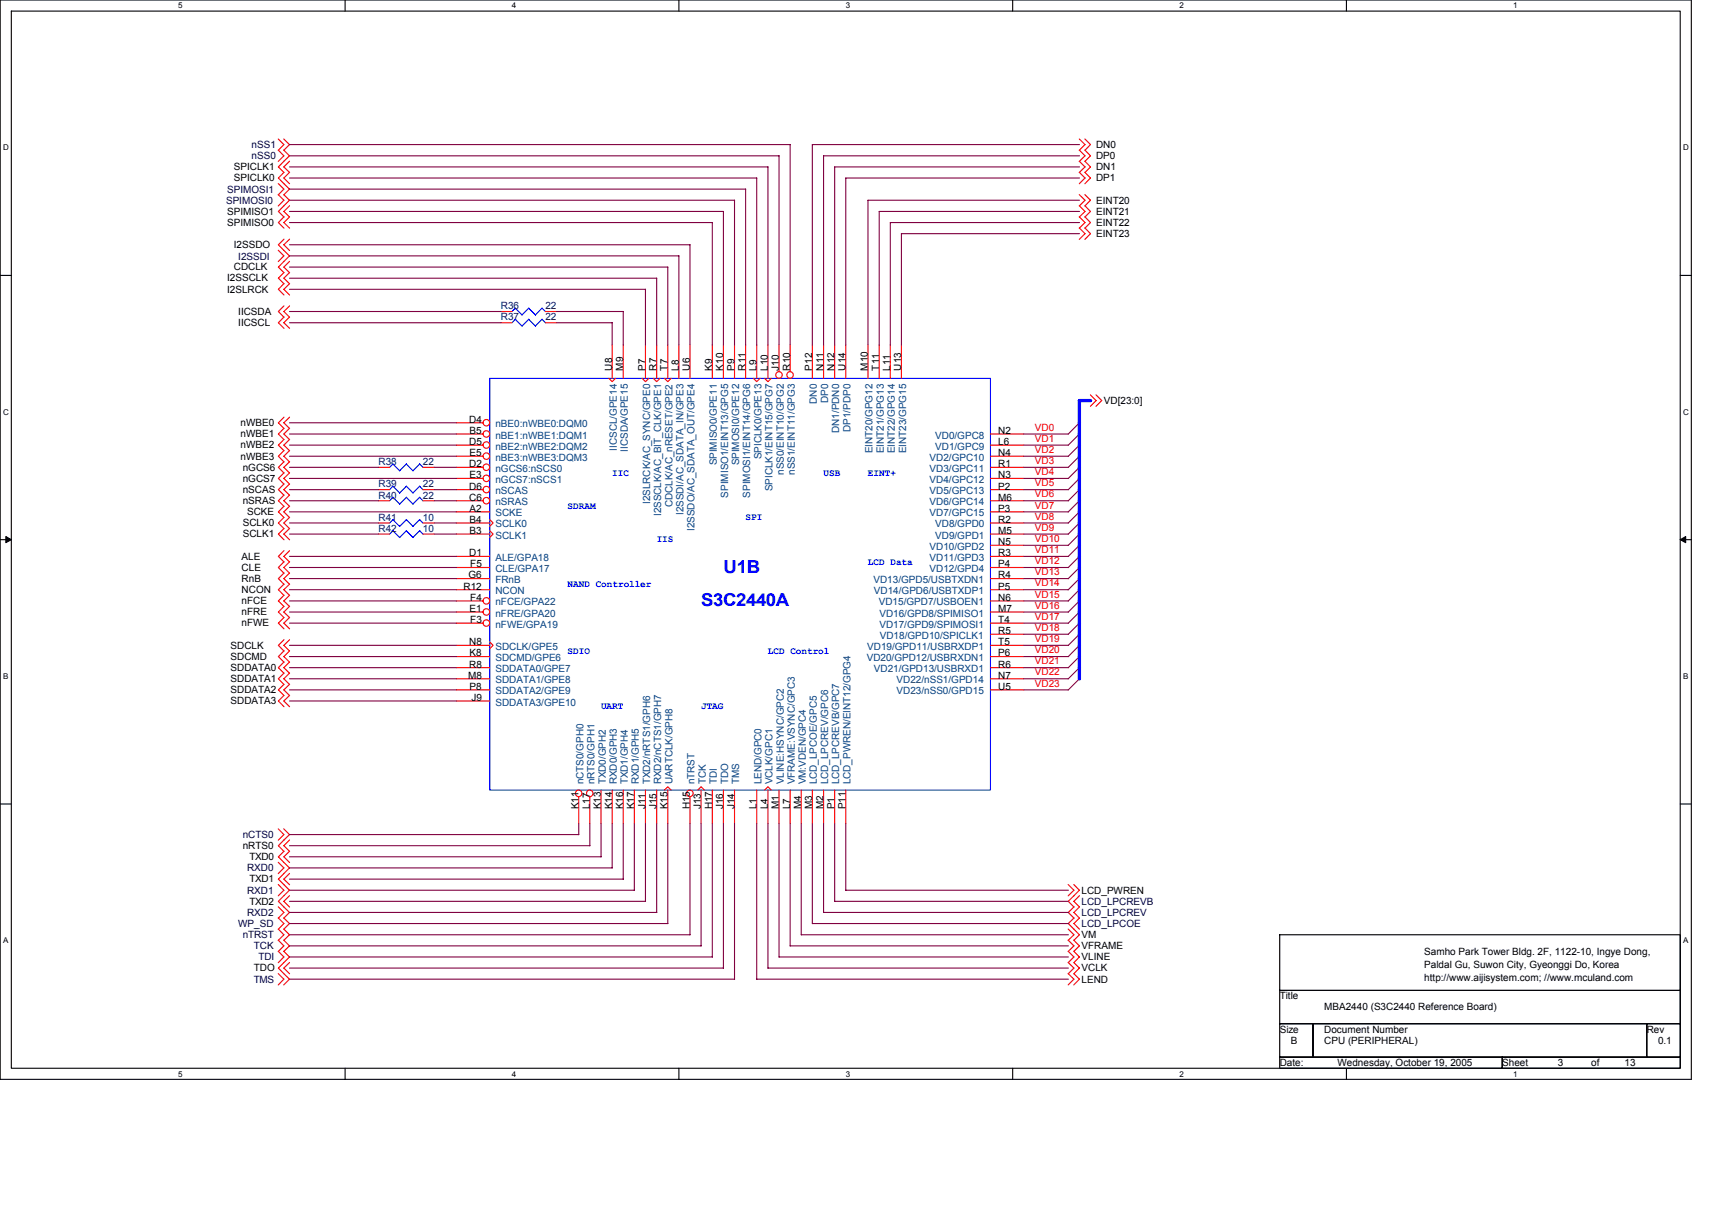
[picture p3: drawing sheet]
<svg xmlns="http://www.w3.org/2000/svg" width="297mm" height="210mm" viewBox="0 0 297 210" stroke-linecap="round" stroke-linejoin="round" font-family="sans-serif">
<path d="M0 0h293.5v187.2h-293.5zM2 1.9h289.5v183.4h-289.5z" fill="none" stroke="#000" stroke-width=".19"/>
<g fill="#fff">
<path d="M30.9 .2h.8v1.6h-.8z"/>
<path d="M30.9 185.5h.8v1.6h-.8z"/>
</g>
<path d="M59.9 0v1.9M59.9 185.3v1.9" fill="none" stroke="#000" stroke-width=".19"/>
<g fill="#fff">
<path d="M88.8 .2h.8v1.6h-.8z"/>
<path d="M88.8 185.5h.8v1.6h-.8z"/>
</g>
<path d="M117.8 0v1.9M117.8 185.3v1.9" fill="none" stroke="#000" stroke-width=".19"/>
<g fill="#fff">
<path d="M146.7 .2h.8v1.6h-.8z"/>
<path d="M146.7 185.5h.8v1.6h-.8z"/>
</g>
<path d="M175.7 0v1.9M175.7 185.3v1.9" fill="none" stroke="#000" stroke-width=".19"/>
<g fill="#fff">
<path d="M204.7 .2h.7v1.6h-.7z"/>
<path d="M204.7 185.5h.7v1.6h-.7z"/>
</g>
<path d="M233.6 0v1.9M233.6 185.3v1.9" fill="none" stroke="#000" stroke-width=".19"/>
<g fill="#fff">
<path d="M262.6 .2h.7v1.6h-.7z"/>
<path d="M262.6 185.5h.7v1.6h-.7z"/>
<path d="M.5 24.8h1v1.6h-1z"/>
<path d="M292 24.8h1v1.6h-1z"/>
<path d="M.5 70.7h1v1.5h-1z"/>
<path d="M292 70.7h1v1.5h-1z"/>
</g>
<path d="M0 47.8h2M291.5 47.8h2" fill="none" stroke="#000" stroke-width=".19"/>
<g fill="#fff">
<path d="M.5 116.5h.9v1.6h-.9z"/>
<path d="M292 116.5h.9v1.6h-.9z"/>
</g>
<path d="M0 93.6h2M291.5 93.6h2" fill="none" stroke="#000" stroke-width=".19"/>
<path d="M1 93.1l1 .5-1 .5zM291.5 93.6l1-.5v1z" fill="#000" stroke="#000" stroke-width=".17"/>
<g fill="#fff">
<path d="M.5 162.4h.9v1.5h-.9z"/>
<path d="M292 162.4h.9v1.5h-.9z"/>
</g>
<path d="M0 139.5h2M291.5 139.5h2M222 162.2h69.5v9.6h-69.5zM222 171.8h69.5v5.8h-69.5zM222 177.6h5.8v5.8h-5.8zM227.8 177.6h57.9v5.8h-57.9zM285.7 177.6h5.8v5.8h-5.8zM222 183.4h38.6v1.9h-38.6zM260.6 183.4h30.9v1.9h-30.9z" fill="none" stroke="#000" stroke-width=".19"/>
<g fill="none" stroke="#f00" stroke-width=".19">
<path d="M48.3 31.8l1 1-1 1M48.3 26l1 1-1 1M48.3 24.1l1 1-1 1M48.3 33.8l1 .9-1 1M49.2 31.8l1 1-1 1M49.2 26l1 1-1 1M49.2 24.1l1 1-1 1M49.2 33.8l1 .9-1 1M49.3 37.6l-1 1 1 1M49.3 35.7l-1 1 1 1M49.3 29.9l-1 1 1 1M49.3 28l-1 1 1 .9"/>
<path d="M50.2 37.6l-.9 1 .9 1M50.2 35.7l-.9 1 .9 1M50.2 29.9l-.9 1 .9 1M50.2 28l-.9 1 .9 .9M187.3 29.9l1 1-1 1M187.3 28l1 1-1 .9M187.3 24.1l1 1-1 1M187.3 37.6l1 1-1 1M187.3 35.7l1 1-1 1M187.3 39.5l1 1-1 1M187.3 26l1 1-1 1M187.3 33.8l1 .9-1 1"/>
<path d="M188.2 29.9l1 1-1 1M188.2 28l1 1-1 .9M188.2 24.1l1 1-1 1M188.2 37.6l1 1-1 1M188.2 35.7l1 1-1 1M188.2 39.5l1 1-1 1M188.2 26l1 1-1 1M188.2 33.8l1 .9-1 1M48.3 43.4l1 1-1 1M49.2 43.4l1 1-1 1M49.3 49.2l-1 1 1 1M49.3 41.5l-1 1 1 1"/>
<path d="M49.3 53.1l-1 .9 1 1M49.3 55l-1 1 1 1M49.3 47.3l-1 1 1 .9M49.3 45.3l-1 1 1 1M50.2 49.2l-.9 1 .9 1M50.2 41.5l-.9 1 .9 1M50.2 53.1l-.9 .9 .9 1M50.2 55l-.9 1 .9 1M50.2 47.3l-.9 1 .9 .9M50.2 45.3l-.9 1 .9 1M86.9 54h1.9M86.9 56h1.9"/>
<path d="M94.6 54h2M94.6 56h2M106.2 59.8v5.8M108.1 59.8v5.8M112 59.8v5.8M113.9 59.8v5.8M115.9 59.8v5.8M117.8 59.8v5.8M119.7 59.8v5.8M123.6 59.8v5.8M125.5 59.8v5.8M127.4 59.8v5.8"/>
<path d="M129.4 59.8v5.8M131.3 59.8v5.8M133.2 59.8v5.8M135.2 59.8v4.7M137.1 59.8v4.7M140.9 59.8v5.8M142.9 59.8v5.8M144.8 59.8v5.8M146.7 59.8v5.8M150.6 59.8v5.8M152.5 59.8v5.8M154.5 59.8v5.8"/>
<path d="M156.4 59.8v5.8M49.3 76.2l-1 1 1 1M49.3 72.4l-1 .9 1 1M49.3 74.3l-1 1 1 1M49.3 78.1l-1 1 1 1-1 1 1 1M50.2 76.2l-.9 1 .9 1M50.2 72.4l-.9 .9 .9 1M50.2 74.3l-.9 1 .9 1M50.2 78.1l-.9 1 .9 1-.9 1 .9 1M79.2 75.3h4.6M79.2 77.2h4.6M79.2 79.1h4.6"/>
<path d="M79.2 73.3h4.6M105.6 65.6l.6 .6 .6-.6M111.4 65.6l.6 .6 .6-.6M113.4 65.6l.5 .6 .6-.6M115.3 65.6l.6 .6 .5-.6M130.7 65.6l.6 .6 .6-.6M132.7 65.6l.5 .6 .6-.6M171.8 75.3h5.8M171.8 77.2h5.8M171.8 79.1h5.8M189.2 68.5l1 1-1 1M190.2 68.5l1 1-1 1"/>
<path d="M49.3 85.9l-1 1 1 .9M49.3 83.9l-1 1 1 1M49.3 87.8l-1 1 1 1M49.3 95.5l-1 1 1 1M49.3 91.7l-1 .9 1 1M49.3 99.4l-1 1 1 1M49.3 89.7l-1 1 1 1M49.3 82l-1 1 1 1M49.3 97.5l-1 .9 1 1M50.2 85.9l-.9 1 .9 .9M50.2 83.9l-.9 1 .9 1M50.2 87.8l-.9 1 .9 1"/>
<path d="M50.2 95.5l-.9 1 .9 1M50.2 91.7l-.9 .9 .9 1M50.2 99.4l-.9 1 .9 1M50.2 89.7l-.9 1 .9 1M50.2 82l-.9 1 .9 1M50.2 97.5l-.9 .9 .9 1M65.7 81.1h1.9M65.7 84.9h1.9M65.7 90.7h1.9M65.7 86.9h1.9M65.7 92.6h1.9M73.4 81.1h1.9"/>
<path d="M73.4 84.9h1.9M73.4 90.7h1.9M73.4 86.9h1.9M73.4 92.6h1.9M79.2 81.1h4.6M79.2 84.9h4.6M79.2 90.7h5.8M79.2 83h4.6M79.2 86.9h4.6M79.2 88.8h5.8M79.2 92.6h5.8M79.2 96.5h5.8"/>
<path d="M79.2 98.4h5.8M85 90.1l.6 .6-.6 .6M85 92.1l.6 .5-.6 .6M171.8 81.1h5.8M171.8 84.9h5.8M171.8 90.7h5.8M171.8 83h5.8M171.8 86.9h5.8M171.8 88.8h5.8M171.8 92.6h5.8M171.8 94.6h5.8M171.8 96.5h5.8"/>
<path d="M171.8 98.4h5.8M49.3 112.9l-1 1 1 1M49.3 118.7l-1 1 1 1M49.3 103.3l-1 .9 1 1M49.3 101.3l-1 1 1 1M49.3 116.8l-1 1 1 .9M49.3 114.8l-1 1 1 1M49.3 105.2l-1 1 1 .9M49.3 107.1l-1 1 1 1M49.3 111l-1 1 1 .9M50.2 112.9l-.9 1 .9 1M50.2 118.7l-.9 1 .9 1"/>
<path d="M50.2 103.3l-.9 .9 .9 1M50.2 101.3l-.9 1 .9 1M50.2 116.8l-.9 1 .9 .9M50.2 114.8l-.9 1 .9 1M50.2 105.2l-.9 1 .9 .9M50.2 107.1l-.9 1 .9 1M50.2 111l-.9 1 .9 .9M79.2 100.4h5.8M79.2 102.3h5.8M79.2 104.2h4.6M79.2 106.2h4.6M79.2 108.1h4.6"/>
<path d="M79.2 112h5.8M79.2 113.9h5.8M79.2 115.8h5.8M79.2 117.8h5.8M79.2 119.7h5.8M85 111.4l.6 .6-.6 .5M171.8 100.4h5.8M171.8 102.3h5.8M171.8 104.2h5.8M171.8 106.2h5.8M171.8 108.1h5.8M171.8 110h5.8"/>
<path d="M171.8 112h5.8M171.8 113.9h5.8M171.8 115.8h5.8M171.8 117.8h5.8M171.8 119.7h5.8M49.3 120.6l-1 1 1 1M50.2 120.6l-.9 1 .9 1M79.2 121.6h5.8M100.4 138.2v4.7M102.3 138.2v4.7M104.3 137.1v5.8M106.2 137.1v5.8"/>
<path d="M108.1 137.1v5.8M110.1 137.1v5.8M112 137.1v5.8M113.9 137.1v5.8M115.3 137.1l.6-.6 .5 .6M115.9 137.1v5.8M119.7 138.2v4.7M121.1 137.1l.5-.6 .6 .6M121.6 137.1v5.8M123.6 137.1v5.8M125.5 137.1v5.8M127.4 137.1v5.8"/>
<path d="M131.3 137.1v5.8M132.7 137.1l.5-.6 .6 .6M133.2 137.1v5.8M135.2 137.1v5.8M137.1 137.1v5.8M139 137.1v5.8M140.9 137.1v5.8M142.9 137.1v5.8M144.8 137.1v5.8M146.7 137.1v5.8M48.3 143.8l1 1-1 1M48.3 159.2l1 1-1 1"/>
<path d="M48.3 153.4l1 1-1 1M48.3 157.3l1 1-1 1M48.3 149.6l1 1-1 1M49.2 143.8l1 1-1 1M49.2 159.2l1 1-1 1M49.2 157.3l1 1-1 1M49.2 149.6l1 1-1 1M49.3 145.7l-1 1 1 1M49.3 147.7l-1 .9 1 1M49.3 151.5l-1 1 1.9 1.9-1 1M49.3 155.4l-1 1 1 1M50.2 145.7l-.9 1 .9 1"/>
<path d="M50.2 147.7l-.9 .9 .9 1M50.2 151.5l-.9 1 .9 1M50.2 155.4l-.9 1 .9 1M185.3 153.4l1 1-1 1M186.3 153.4l1 1-1.9 2 .9 1M186.3 157.3l-.9 1 .9 1M186.3 159.2l-.9 1 .9 1M187.3 157.3l-1 1 1 1M187.3 155.4l-1 1 1 1M187.3 159.2l-1 1 1 1M48.3 161.2l1 1-1 .9M48.3 165l1 1-1 1"/>
<path d="M48.3 163.1l1 1-1 1M48.3 168.9l1 1-1 1M49.2 161.2l1 1-1 .9M49.2 165l1 1-1.9 1.9 1 1M49.2 163.1l1 1-1 1M49.2 168.9l1 1-1 1M50.2 167l-.9 .9 .9 1M185.3 165l1 1-1 1M185.3 161.2l1 1-1 .9M185.3 168.9l1 1-1 1M185.3 167l1 .9-1 1M185.3 163.1l1 1-1 1"/>
<path d="M186.3 165l1 1-1 1M186.3 161.2l1 1-1 .9M186.3 168.9l1 1-1 1M186.3 167l1 .9-1 1M186.3 163.1l1 1-1 1"/>
<circle cx="84.4" cy="77.2" r=".57"/>
<circle cx="84.4" cy="73.3" r=".57"/>
<circle cx="84.4" cy="75.3" r=".57"/>
<circle cx="84.4" cy="79.1" r=".57"/>
<circle cx="135.1" cy="65" r=".57"/>
<circle cx="137.1" cy="65" r=".57"/>
<circle cx="84.4" cy="81.1" r=".57"/>
<circle cx="84.4" cy="83" r=".57"/>
<circle cx="84.4" cy="86.9" r=".57"/>
<circle cx="84.4" cy="84.9" r=".57"/>
<circle cx="84.4" cy="108.1" r=".57"/>
<circle cx="84.4" cy="104.2" r=".57"/>
<circle cx="84.4" cy="106.2" r=".57"/>
<circle cx="100.4" cy="137.6" r=".57"/>
<circle cx="102.3" cy="137.6" r=".57"/>
<circle cx="119.7" cy="137.6" r=".57"/>
</g>
<g fill="none" stroke="#00f" stroke-width=".19">
<path d="M89.4 53.5l1.2 1.2M89.4 53.4l-.6 .6M89.4 55.4l-.6 .6M91.7 53.5l1.2 1.2M91.8 53.4l-1.2 1.2M94 53.5l.7 .6M94 55.4l.7 .6M94.1 53.4l-1.2 1.2M94.1 55.4l-1.2 1.2-1.1-1.2-1.2 1.2-1.2-1.2M85 65.6h86.8v71.5h-86.8zM67.6 90.7l.6-.6 1.2 1.2M68.2 84.3l1.2 1.2"/>
<path d="M68.2 80.5l-.6 .6M68.2 84.3l-.6 .6M68.2 92.1l-.6 .5M70.5 84.3l1.2 1.2M70.5 90.1l1.2 1.2M70.5 86.3l1.2 1.2 1.1-1.2 .6 .6M70.5 80.5l-1.1 1.2-1.2-1.2M70.5 84.3l-1.2 1.2M70.5 90.1l-1.2 1.2M70.5 86.3l-1.1 1.2-1.2-1.2-.6 .6M70.5 92.1l-1.1 1.2-1.2-1.2M72.8 80.5l.6 .6"/>
<path d="M72.8 84.3l.6 .7M72.8 92.1l.6 .6M72.8 80.5l-1.1 1.2-1.2-1.2M72.8 84.3l-1.2 1.2M72.8 92.1l-1.1 1.2-1.2-1.2M73.4 90.7l-.6-.6-1.2 1.2"/>
</g>
<g fill="none" stroke="#800040" stroke-width=".19">
<path d="M50.2 36.7h75.3v23.2M50.2 30.9h81.1v29M50.2 38.6h73.4M50.2 27h85M50.2 25.1h86.9v34.8M50.2 34.7h77.3M50.2 32.8h79.2M50.2 29h83.1l-.1 30.9M123.6 38.6v21.3M127.4 34.7v25.2M129.4 32.8v27.1M135.2 27v32.9"/>
<path d="M187.3 27h-44.4v32.9M187.3 36.7h-34.8v23.2M187.3 25.1h-46.4v34.8M187.3 30.9h-40.6v29M187.3 34.7h-36.7v25.2M187.3 38.6h-32.8v21.3M187.3 29h-42.5v30.9M50.2 42.5h69.5v17.4M50.2 50.2h61.8v9.7M50.2 48.3h63.8l-.1 11.6M50.2 44.4h67.6v15.5M50.2 54h36.7"/>
<path d="M50.2 46.3h65.7M50.2 56h36.7M96.6 54h11.6M96.6 56h9.6v3.9M108.1 54v5.9M115.9 46.3v13.6M187.3 40.5h-30.9v19.4M50.2 75.3h29M50.2 77.2h29M50.2 79.1h29M50.2 73.3h29M177.6 75.3h7.8"/>
<path d="M177.6 77.2h7.8M177.6 79.1h7.8M187.3 79.1l-2 2M187.3 73.3l-2 2M187.3 77.2l-2 2M187.3 75.3l-2 1.9M50.2 90.7h15.5M50.2 81.1h15.5M50.2 88.8h29M50.2 84.9h15.5M50.2 83h29M50.2 86.9h15.5"/>
<path d="M50.2 96.5h29M50.2 92.6h15.5M50.2 98.4h29M75.3 90.7h3.9M75.3 81.1h3.9M75.3 84.9h3.9M75.3 86.9h3.9M75.3 92.6h3.9M177.6 90.7h7.8M177.6 81.1h7.8M177.6 88.8h7.8M177.6 84.9h7.8"/>
<path d="M177.6 94.6h7.8M177.6 83h7.8M177.6 86.9h7.8M177.6 96.5h7.8M177.6 92.6h7.8M177.6 98.4h7.8M187.3 83l-2 2M187.3 94.6l-2 1.9M187.3 88.8l-2 1.9M187.3 90.7l-2 2M187.3 96.5l-2 2M187.3 81.1l-2 1.9"/>
<path d="M187.3 84.9l-2 2M187.3 98.4l-2 2M187.3 92.6l-2 2M187.3 86.9l-2 1.9M50.2 106.2h29M50.2 102.3h29M50.2 104.2h29M50.2 100.4h29M50.2 113.9h29M50.2 112h29M50.2 108.1h29M50.2 115.8h29"/>
<path d="M50.2 119.7h29M50.2 117.8h29M177.6 106.2h7.8M177.6 102.3h7.8M177.6 104.2h7.8M177.6 100.4h7.8M177.6 113.9h7.8M177.6 112h7.8M177.6 108.1h7.8M177.6 115.8h7.8M177.6 119.7h7.8M177.6 117.8h7.8"/>
<path d="M177.6 110h7.8M187.3 115.8l-2 2M187.3 112l-2 1.9M187.3 110l-2 2M187.3 106.2l-2 1.9M187.3 104.2l-2 2M187.3 113.9l-2 1.9M187.3 100.4l-2 1.9M187.3 117.8l-2 1.9M187.3 102.3l-2 2M187.3 108.1l-2 1.9M50.2 121.6h29"/>
<path d="M50.2 154.4h59.9M50.2 148.6h54.1M50.2 152.5h58M50.2 158.3h63.8M50.2 146.7h52.2M100.4 142.9v1.9h-50.2M102.3 142.9v3.8M104.3 142.9v5.8M106.2 142.9v7.7h-56M108.1 142.9v9.6M110.1 142.9v11.6M112 142.9v13.5h-61.8"/>
<path d="M113.9 142.9v15.4M115.9 142.9v17.3M119.7 142.9v19.3M121.6 142.9v21.2M123.6 142.9v23.1M125.5 142.9v25.1l-75.3-.1M127.4 142.9v27M131.3 142.9v27M133.2 142.9v25h52.2M135.2 142.9v23.1M137.1 142.9v21.2h48.3M139 142.9v19.3"/>
<path d="M140.9 142.9v17.3h44.5M142.9 142.9v15.4M142.9 158.3h42.5M144.8 142.9v13.5h40.6M146.7 154.4h38.7M146.7 142.9v11.6M50.2 164.1h71.5M50.2 162.2h69.5M50.2 169.9h77.3M50.2 160.2h65.7M50.2 166h73.4M131.3 169.9h54.1"/>
<path d="M135.2 166h50.2M139 162.2h46.4"/>
</g>
<path d="M189.2 69.5h-1.9v48.3" fill="none" stroke="#00f" stroke-width=".57"/>
<g font-size="3.1" fill="#00f">
<text x="125.5" y="99.4">U1B</text>
<text x="121.6" y="105.2">S3C2440A</text>
</g>
<g font-size="1.7">
<text x="40.6" y="29.5">SPICLK1</text>
<text x="190.2" y="29.5">DN1</text>
<text x="190.2" y="25.7">DN0</text>
<text x="190.2" y="27.6">DP0</text>
<text x="40.6" y="31.5">SPICLK0</text>
<text x="190.2" y="31.5">DP1</text>
<text x="190.2" y="35.3">EINT20</text>
<text x="39.4" y="39.2">SPIMISO0</text>
<text x="39.4" y="37.3">SPIMISO1</text>
<text x="190.2" y="39.2">EINT22</text>
<text x="190.2" y="37.3">EINT21</text>
<text x="190.2" y="41.1">EINT23</text>
<text x="40.6" y="43.1">I2SSDO</text>
<text x="40.6" y="46.9">CDCLK</text>
<text x="39.4" y="50.8">I2SLRCK</text>
<text x="39.4" y="48.8">I2SSCLK</text>
<text x="41.3" y="54.6">IICSDA</text>
<text x="41.3" y="56.6">IICSCL</text>
<text x="106.2" y="64.3" transform="rotate(-90 106.2 64.3)">U8</text>
<text x="108.1" y="64.3" transform="rotate(-90 108.1 64.3)">M9</text>
<text x="112" y="64.3" transform="rotate(-90 112 64.3)">P7</text>
<text x="113.9" y="64.3" transform="rotate(-90 113.9 64.3)">R7</text>
<text x="115.8" y="64.3" transform="rotate(-90 115.8 64.3)">T7</text>
<text x="117.8" y="64.3" transform="rotate(-90 117.8 64.3)">L8</text>
<text x="119.7" y="64.3" transform="rotate(-90 119.7 64.3)">U6</text>
<text x="123.6" y="64.3" transform="rotate(-90 123.6 64.3)">K9</text>
<text x="125.5" y="64.3" transform="rotate(-90 125.5 64.3)">K10</text>
<text x="127.4" y="64.3" transform="rotate(-90 127.4 64.3)">P9</text>
<text x="129.3" y="64.3" transform="rotate(-90 129.3 64.3)">R11</text>
<text x="131.3" y="64.3" transform="rotate(-90 131.3 64.3)">L9</text>
<text x="133.2" y="64.3" transform="rotate(-90 133.2 64.3)">L10</text>
<text x="135.1" y="64.3" transform="rotate(-90 135.1 64.3)">J10</text>
<text x="137.1" y="64.3" transform="rotate(-90 137.1 64.3)">R10</text>
<text x="140.9" y="64.3" transform="rotate(-90 140.9 64.3)">P12</text>
<text x="142.9" y="64.3" transform="rotate(-90 142.9 64.3)">N11</text>
<text x="144.8" y="64.3" transform="rotate(-90 144.8 64.3)">N12</text>
<text x="146.7" y="64.3" transform="rotate(-90 146.7 64.3)">U14</text>
<text x="150.6" y="64.3" transform="rotate(-90 150.6 64.3)">M10</text>
<text x="152.5" y="64.3" transform="rotate(-90 152.5 64.3)">T11</text>
<text x="154.4" y="64.3" transform="rotate(-90 154.4 64.3)">L11</text>
<text x="156.4" y="64.3" transform="rotate(-90 156.4 64.3)">U13</text>
<text x="191.5" y="70.1">VD[23:0]</text>
<text x="41.7" y="77.8">nWBE2</text>
<text x="41.7" y="73.9">nWBE0</text>
<text x="41.7" y="75.9">nWBE1</text>
<text x="81.4" y="73.3">D4</text>
<text x="81.4" y="77.2">D5</text>
<text x="81.5" y="75.3">B5</text>
<text x="173.2" y="75.3">N2</text>
<text x="173.2" y="77.2">L6</text>
<text x="41.7" y="79.7">nWBE3</text>
<text x="42.1" y="83.6">nGCS7</text>
<text x="42.1" y="81.7">nGCS6</text>
<text x="81.4" y="81">D2</text>
<text x="81.5" y="79.1">E5</text>
<text x="81.5" y="83">E3</text>
<text x="173.2" y="79.1">N4</text>
<text x="173.2" y="81">R1</text>
<text x="173.2" y="83">N3</text>
<text x="42.1" y="87.4">nSRAS</text>
<text x="42.1" y="85.5">nSCAS</text>
<text x="42.9" y="89.4">SCKE</text>
<text x="81.4" y="84.9">D6</text>
<text x="81.4" y="86.8">C6</text>
<text x="81.5" y="88.8">A2</text>
<text x="173.2" y="84.9">P2</text>
<text x="173.2" y="86.8">M6</text>
<text x="173.2" y="88.8">P3</text>
<text x="42.1" y="93.2">SCLK1</text>
<text x="42.1" y="91.3">SCLK0</text>
<text x="81.5" y="90.7">B4</text>
<text x="81.5" y="92.6">B3</text>
<text x="173.2" y="90.7">R2</text>
<text x="173.2" y="92.6">M5</text>
<text x="173.2" y="94.6">N5</text>
<text x="41.9" y="97.1">ALE</text>
<text x="41.9" y="101">RnB</text>
<text x="41.9" y="99">CLE</text>
<text x="81.3" y="100.4">G6</text>
<text x="81.4" y="96.5">D1</text>
<text x="81.6" y="98.4">F5</text>
<text x="173.2" y="96.5">R3</text>
<text x="173.2" y="98.4">P4</text>
<text x="173.2" y="100.4">R4</text>
<text x="41.9" y="104.8">nFCE</text>
<text x="41.9" y="102.9">NCON</text>
<text x="41.9" y="106.7">nFRE</text>
<text x="80.4" y="102.3">R12</text>
<text x="81.5" y="106.2">E1</text>
<text x="81.6" y="104.2">F4</text>
<text x="173.2" y="102.3">P5</text>
<text x="173.2" y="104.2">N6</text>
<text x="173.2" y="106.2">M7</text>
<text x="40" y="112.5">SDCLK</text>
<text x="41.9" y="108.7">nFWE</text>
<text x="81.4" y="111.9">N8</text>
<text x="81.5" y="113.9">K8</text>
<text x="81.6" y="108.1">F3</text>
<text x="173.2" y="108.1">T4</text>
<text x="173.2" y="110">R5</text>
<text x="173.2" y="111.9">T5</text>
<text x="173.2" y="113.9">P6</text>
<text x="40" y="114.5">SDCMD</text>
<text x="40" y="118.3">SDDATA1</text>
<text x="40" y="116.4">SDDATA0</text>
<text x="81.2" y="117.7">M8</text>
<text x="81.4" y="115.8">R8</text>
<text x="81.5" y="119.7">P8</text>
<text x="173.2" y="115.8">R6</text>
<text x="173.2" y="117.7">N7</text>
<text x="173.2" y="119.7">U5</text>
<text x="40" y="122.2">SDDATA3</text>
<text x="40" y="120.3">SDDATA2</text>
<text x="81.8" y="121.6">J9</text>
<text x="100.4" y="140.4" transform="rotate(-90 100.4 140.4)">K11</text>
<text x="102.3" y="140.4" transform="rotate(-90 102.3 140.4)">L17</text>
<text x="104.3" y="140.4" transform="rotate(-90 104.3 140.4)">K13</text>
<text x="106.2" y="140.4" transform="rotate(-90 106.2 140.4)">K14</text>
<text x="108.1" y="140.4" transform="rotate(-90 108.1 140.4)">K16</text>
<text x="110" y="140.4" transform="rotate(-90 110 140.4)">K17</text>
<text x="112" y="140.4" transform="rotate(-90 112 140.4)">J11</text>
<text x="113.9" y="140.4" transform="rotate(-90 113.9 140.4)">J15</text>
<text x="115.8" y="140.4" transform="rotate(-90 115.8 140.4)">K15</text>
<text x="119.7" y="140.4" transform="rotate(-90 119.7 140.4)">H15</text>
<text x="121.6" y="140.4" transform="rotate(-90 121.6 140.4)">J13</text>
<text x="123.6" y="140.4" transform="rotate(-90 123.6 140.4)">H17</text>
<text x="125.5" y="140.4" transform="rotate(-90 125.5 140.4)">J16</text>
<text x="127.4" y="140.4" transform="rotate(-90 127.4 140.4)">J14</text>
<text x="131.3" y="140.4" transform="rotate(-90 131.3 140.4)">L1</text>
<text x="133.2" y="140.4" transform="rotate(-90 133.2 140.4)">L4</text>
<text x="135.1" y="140.4" transform="rotate(-90 135.1 140.4)">M1</text>
<text x="137.1" y="140.4" transform="rotate(-90 137.1 140.4)">L7</text>
<text x="139" y="140.4" transform="rotate(-90 139 140.4)">M4</text>
<text x="140.9" y="140.4" transform="rotate(-90 140.9 140.4)">M3</text>
<text x="142.9" y="140.4" transform="rotate(-90 142.9 140.4)">M2</text>
<text x="144.8" y="140.4" transform="rotate(-90 144.8 140.4)">P1</text>
<text x="146.7" y="140.4" transform="rotate(-90 146.7 140.4)">P11</text>
<text x="42.1" y="147.3">nRTS0</text>
<text x="43.3" y="149.2">TXD0</text>
<text x="43.3" y="153.1">TXD1</text>
<text x="187.7" y="155">LCD_PWREN</text>
<text x="43.3" y="156.9">TXD2</text>
<text x="187.7" y="166.6">VLINE</text>
<text x="187.7" y="162.7">VM</text>
<text x="187.7" y="164.7">VFRAME</text>
<text x="247.1" y="165.6">Samho Park Tower Bldg. 2F, 1122-10, Ingye Dong,</text>
<text x="247.1" y="167.9">Paldal Gu, Suwon City, Gyeonggi Do, Korea</text>
<text x="44" y="168.5">TDO</text>
<text x="187.7" y="170.5">LEND</text>
<text x="187.7" y="168.5">VCLK</text>
<text x="222" y="173.4">Title</text>
<text x="247.1" y="170.2">http://www.aijisystem.com; //www.mculand.com</text>
<text x="222" y="179.1">Size</text>
<text x="229.8" y="175.3">MBA2440 (S3C2440 Reference Board)</text>
<text x="229.8" y="179.1">Document Number</text>
<text x="285.7" y="179.1">Rev</text>
<text x="222" y="184.9">Date:</text>
<text x="224" y="181.1">B</text>
<text x="229.8" y="181.1">CPU (PERIPHERAL)</text>
<text x="232.1" y="184.9">Wednesday, October 19, 2005</text>
<text x="260.6" y="184.9">Sheet</text>
<text x="270.3" y="184.9">3</text>
<text x="276.1" y="184.9">of</text>
<text x="281.9" y="184.9">13</text>
<text x="287.7" y="181.1">0.1</text>
</g>
<g font-size="1.7" fill="#000040">
<text x="43.7" y="27.6">nSS0</text>
<text x="43.7" y="25.7">nSS1</text>
<text x="39.2" y="35.3">SPIMOSI0</text>
<text x="39.4" y="33.4">SPIMOSI1</text>
<text x="41.3" y="45.2">I2SSDI</text>
<text x="42.1" y="145.4">nCTS0</text>
<text x="42.9" y="155">RXD1</text>
<text x="42.9" y="151.2">RXD0</text>
<text x="41.3" y="160.8">WP_SD</text>
<text x="42.9" y="158.9">RXD2</text>
<text x="187.7" y="158.9">LCD_LPCREV</text>
<text x="187.7" y="156.9">LCD_LPCREVB</text>
<text x="187.7" y="160.8">LCD_LPCOE</text>
<text x="42.1" y="162.7">nTRST</text>
<text x="44" y="164.7">TCK</text>
<text x="44.8" y="166.6">TDI</text>
<text x="44" y="170.5">TMS</text>
</g>
<g font-size="1.7" fill="#000080">
<text x="86.9" y="53.7">R36</text>
<text x="94.6" y="53.7">22</text>
<text x="86.9" y="55.6">R37</text>
<text x="94.6" y="55.6">22</text>
<text x="65.7" y="80.7">R38</text>
<text x="73.4" y="80.7">22</text>
<text x="65.7" y="84.5">R39</text>
<text x="65.7" y="86.5">R40</text>
<text x="73.4" y="84.5">22</text>
<text x="73.4" y="86.5">22</text>
<text x="65.7" y="90.3">R41</text>
<text x="65.7" y="92.3">R42</text>
<text x="73.4" y="90.3">10</text>
<text x="73.4" y="92.3">10</text>
</g>
<g font-size="1.7" fill="#004080">
<text x="141.8" y="70.1" transform="rotate(-90 141.8 70.1)">DN0</text>
<text x="143.7" y="70" transform="rotate(-90 143.7 70)">DP0</text>
<text x="86" y="74.1">nBE0:nWBE0:DQM0</text>
<text x="86" y="76.1">nBE1:nWBE1:DQM1</text>
<text x="86" y="78">nBE2:nWBE2:DQM2</text>
<text x="145.6" y="75.1" transform="rotate(-90 145.6 75.1)">DN1/PDN0</text>
<text x="147.5" y="74.9" transform="rotate(-90 147.5 74.9)">DP1/PDP0</text>
<text x="162.3" y="76.1">VD0/GPC8</text>
<text x="162.3" y="78">VD1/GPC9</text>
<text x="86" y="79.9">nBE3:nWBE3:DQM3</text>
<text x="86" y="81.9">nGCS6:nSCS0</text>
<text x="86" y="83.8">nGCS7:nSCS1</text>
<text x="107" y="78.2" transform="rotate(-90 107 78.2)">IICSCL/GPE14</text>
<text x="108.9" y="78.4" transform="rotate(-90 108.9 78.4)">IICSDA/GPE15</text>
<text x="124.4" y="80.8" transform="rotate(-90 124.4 80.8)">SPIMISO0/GPE11</text>
<text x="128.2" y="80.8" transform="rotate(-90 128.2 80.8)">SPIMOSI0/GPE12</text>
<text x="132.1" y="79.7" transform="rotate(-90 132.1 79.7)">SPICLK0/GPE13</text>
<text x="136" y="82.4" transform="rotate(-90 136 82.4)">nSS0/EINT10/GPG2</text>
<text x="137.9" y="82.4" transform="rotate(-90 137.9 82.4)">nSS1/EINT11/GPG3</text>
<text x="151.4" y="78.7" transform="rotate(-90 151.4 78.7)">EINT20/GPG12</text>
<text x="153.3" y="78.7" transform="rotate(-90 153.3 78.7)">EINT21/GPG13</text>
<text x="155.3" y="78.7" transform="rotate(-90 155.3 78.7)">EINT22/GPG14</text>
<text x="157.2" y="78.7" transform="rotate(-90 157.2 78.7)">EINT23/GPG15</text>
<text x="161.3" y="79.9">VD2/GPC10</text>
<text x="161.3" y="81.9">VD3/GPC11</text>
<text x="161.3" y="83.8">VD4/GPC12</text>
<text x="86" y="85.7">nSCAS</text>
<text x="86" y="87.7">nSRAS</text>
<text x="86" y="89.6">SCKE</text>
<text x="112.8" y="87.5" transform="rotate(-90 112.8 87.5)">I2SLRCK/AC_SYNC/GPE0</text>
<text x="114.7" y="89.6" transform="rotate(-90 114.7 89.6)">I2SSCLK/AC_BIT_CLK/GPE1</text>
<text x="116.7" y="88" transform="rotate(-90 116.7 88)">CDCLK/AC_nRESET/GPE2</text>
<text x="118.6" y="89.4" transform="rotate(-90 118.6 89.4)">I2SSDI/AC_SDATA_IN/GPE3</text>
<text x="126.3" y="86.3" transform="rotate(-90 126.3 86.3)">SPIMISO1/EINT13/GPG5</text>
<text x="130.2" y="86.3" transform="rotate(-90 130.2 86.3)">SPIMOSI1/EINT14/GPG6</text>
<text x="134" y="85.3" transform="rotate(-90 134 85.3)">SPICLK1/EINT15/GPG7</text>
<text x="161.3" y="85.7">VD5/GPC13</text>
<text x="161.3" y="87.7">VD6/GPC14</text>
<text x="161.3" y="89.6">VD7/GPC15</text>
<text x="86" y="91.5">SCLK0</text>
<text x="86" y="93.4">SCLK1</text>
<text x="120.5" y="92.1" transform="rotate(-90 120.5 92.1)">I2SSDO/AC_SDATA_OUT/GPE4</text>
<text x="161.3" y="95.4">VD10/GPD2</text>
<text x="162.3" y="91.5">VD8/GPD0</text>
<text x="162.3" y="93.4">VD9/GPD1</text>
<text x="86" y="97.3">ALE/GPA18</text>
<text x="86" y="99.2">CLE/GPA17</text>
<text x="86" y="101.2">FRnB</text>
<text x="151.5" y="101.2">VD13/GPD5/USBTXDN1</text>
<text x="161.3" y="97.3">VD11/GPD3</text>
<text x="161.3" y="99.2">VD12/GPD4</text>
<text x="86" y="103.1">NCON</text>
<text x="86" y="105">nFCE/GPA22</text>
<text x="86" y="107">nFRE/GPA20</text>
<text x="151.6" y="103.1">VD14/GPD6/USBTXDP1</text>
<text x="152.5" y="105">VD15/GPD7/USBOEN1</text>
<text x="152.6" y="107">VD16/GPD8/SPIMISO1</text>
<text x="86" y="108.9">nFWE/GPA19</text>
<text x="86" y="112.7">SDCLK/GPE5</text>
<text x="150.5" y="112.7">VD19/GPD11/USBRXDP1</text>
<text x="152.6" y="108.9">VD17/GPD9/SPIMOSI1</text>
<text x="152.7" y="110.8">VD18/GPD10/SPICLK1</text>
<text x="86" y="114.7">SDCMD/GPE6</text>
<text x="86" y="116.6">SDDATA0/GPE7</text>
<text x="86" y="118.5">SDDATA1/GPE8</text>
<text x="150.4" y="114.7">VD20/GPD12/USBRXDN1</text>
<text x="151.6" y="116.6">VD21/GPD13/USBRXD1</text>
<text x="155.6" y="118.5">VD22/nSS1/GPD14</text>
<text x="86" y="120.5">SDDATA2/GPE9</text>
<text x="86" y="122.4">SDDATA3/GPE10</text>
<text x="155.6" y="120.5">VD23/nSS0/GPD15</text>
<text x="101.2" y="136.1" transform="rotate(-90 101.2 136.1)">nCTS0/GPH0</text>
<text x="103.1" y="136.1" transform="rotate(-90 103.1 136.1)">nRTS0/GPH1</text>
<text x="105.1" y="136.1" transform="rotate(-90 105.1 136.1)">TXD0/GPH2</text>
<text x="107" y="136.1" transform="rotate(-90 107 136.1)">RXD0/GPH3</text>
<text x="108.9" y="136.1" transform="rotate(-90 108.9 136.1)">TXD1/GPH4</text>
<text x="110.9" y="136.1" transform="rotate(-90 110.9 136.1)">RXD1/GPH5</text>
<text x="112.8" y="136.1" transform="rotate(-90 112.8 136.1)">TXD2/nRTS1/GPH6</text>
<text x="114.7" y="136.1" transform="rotate(-90 114.7 136.1)">RXD2/nCTS1/GPH7</text>
<text x="116.7" y="136.1" transform="rotate(-90 116.7 136.1)">UARTCLK/GPH8</text>
<text x="120.5" y="136.1" transform="rotate(-90 120.5 136.1)">nTRST</text>
<text x="122.4" y="136.1" transform="rotate(-90 122.4 136.1)">TCK</text>
<text x="124.4" y="136.1" transform="rotate(-90 124.4 136.1)">TDI</text>
<text x="126.3" y="136.1" transform="rotate(-90 126.3 136.1)">TDO</text>
<text x="128.2" y="136.1" transform="rotate(-90 128.2 136.1)">TMS</text>
<text x="132.1" y="136.1" transform="rotate(-90 132.1 136.1)">LEND/GPC0</text>
<text x="134" y="136.1" transform="rotate(-90 134 136.1)">VCLK/GPC1</text>
<text x="136" y="136.1" transform="rotate(-90 136 136.1)">VLINE:HSYNC/GPC2</text>
<text x="137.9" y="136.1" transform="rotate(-90 137.9 136.1)">VFRAME:VSYNC/GPC3</text>
<text x="139.8" y="136.1" transform="rotate(-90 139.8 136.1)">VM:VDEN/GPC4</text>
<text x="141.8" y="136.1" transform="rotate(-90 141.8 136.1)">LCD_LPCOE/GPC5</text>
<text x="143.7" y="136.1" transform="rotate(-90 143.7 136.1)">LCD_LPCREV/GPC6</text>
<text x="145.6" y="136.1" transform="rotate(-90 145.6 136.1)">LCD_LPCREVB/GPC7</text>
<text x="147.5" y="136.1" transform="rotate(-90 147.5 136.1)">LCD_PWREN/EINT12/GPG4</text>
</g>
<g font-size="1.7" fill="#f00">
<text x="179.6" y="74.7">VD0</text>
<text x="179.6" y="76.6">VD1</text>
<text x="179.6" y="82.4">VD4</text>
<text x="179.6" y="80.5">VD3</text>
<text x="179.6" y="78.6">VD2</text>
<text x="179.6" y="86.3">VD6</text>
<text x="179.6" y="84.3">VD5</text>
<text x="179.6" y="88.2">VD7</text>
<text x="179.6" y="94">VD10</text>
<text x="179.6" y="95.9">VD11</text>
<text x="179.6" y="92.1">VD9</text>
<text x="179.6" y="90.1">VD8</text>
<text x="179.6" y="99.8">VD13</text>
<text x="179.6" y="101.7">VD14</text>
<text x="179.6" y="97.9">VD12</text>
<text x="179.6" y="105.6">VD16</text>
<text x="179.6" y="103.7">VD15</text>
<text x="179.6" y="107.5">VD17</text>
<text x="179.6" y="111.4">VD19</text>
<text x="179.6" y="113.3">VD20</text>
<text x="179.6" y="109.5">VD18</text>
<text x="179.6" y="119.1">VD23</text>
<text x="179.6" y="115.2">VD21</text>
<text x="179.6" y="117.2">VD22</text>
</g>
<g font-size="1.7" fill="#00f">
<text x="106.2" y="82.5">IIC</text>
<text x="142.9" y="82.5">USB</text>
<text x="150.6" y="82.5">EINT+</text>
<text x="98.5" y="88.3">SDRAM</text>
<text x="113.9" y="94.1">IIS</text>
<text x="129.4" y="90.2">SPI</text>
<text x="98.5" y="101.8">NAND Controller</text>
<text x="150.6" y="97.9">LCD Data</text>
<text x="98.5" y="113.4">SDIO</text>
<text x="133.2" y="113.4">LCD Control</text>
<text x="104.3" y="123">UART</text>
<text x="121.6" y="123">JTAG</text>
</g>
<g font-size="1.4">
<text x="30.9" y="1.5">5</text>
<text x="88.8" y="1.5">4</text>
<text x="146.7" y="1.5">3</text>
<text x="204.7" y="1.5">2</text>
<text x="262.6" y="1.5">1</text>
<text x=".5" y="26.1">D</text>
<text x="292" y="26.1">D</text>
<text x=".5" y="71.9">C</text>
<text x="292" y="71.9">C</text>
<text x=".5" y="117.8">B</text>
<text x="292" y="117.8">B</text>
<text x=".5" y="163.6">A</text>
<text x="292" y="163.6">A</text>
<text x="30.9" y="186.8">5</text>
<text x="88.8" y="186.8">4</text>
<text x="146.7" y="186.8">3</text>
<text x="204.7" y="186.8">2</text>
<text x="262.6" y="186.8">1</text>
</g>
</svg>
